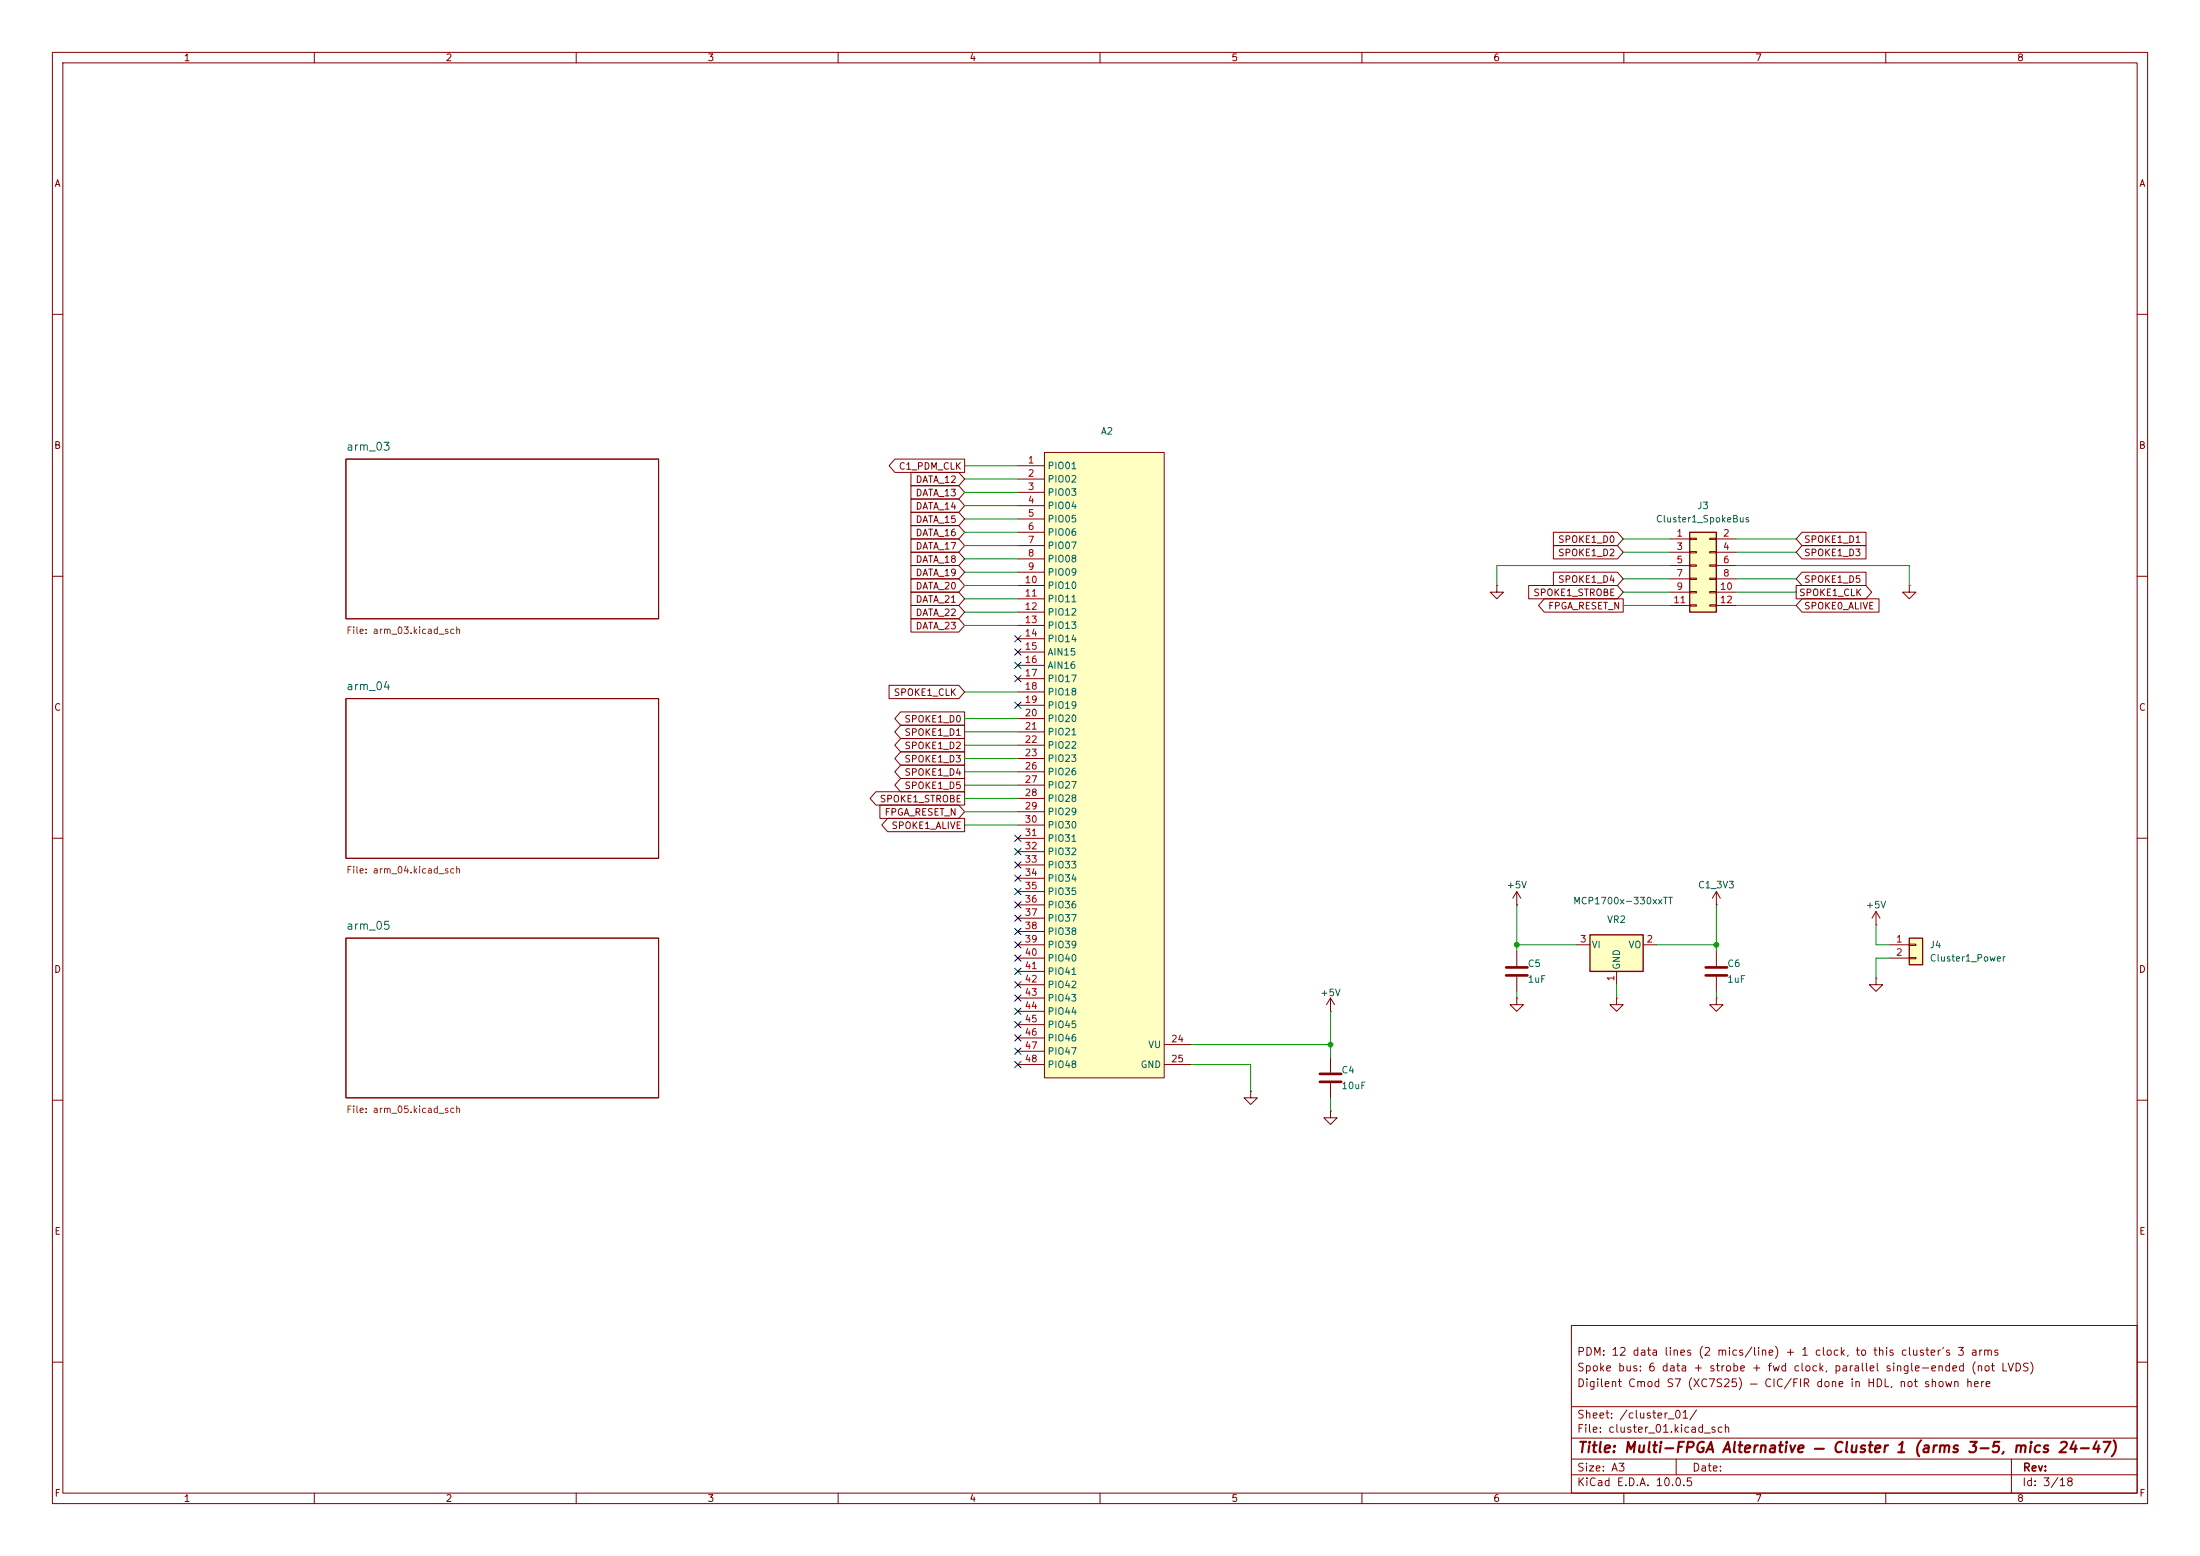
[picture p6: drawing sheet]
<svg xmlns="http://www.w3.org/2000/svg" width="420mm" height="297mm" viewBox="0 0 420 297" stroke-linecap="round" stroke-linejoin="round" font-family="sans-serif">
<g fill="none" stroke="#840000" stroke-width=".19">
<path d="M10 10h400v277h-400zM12 12h396v273h-396zM60 10v2M110 10v2M160 10v2M210 10v2M260 10v2M310 10v2M360 10v2M10 60h2M408 60h2M66 87.6h59.7v30.5h-59.7z"/>
<path d="M10 110h2M408 110h2M66 133.4h59.7v30.4h-59.7zM10 160h2M408 160h2M66 179.1h59.7v30.5h-59.7zM254 193h.1M254 190.5l-.8 1.3M254 190.5l.8 1.3M254 190.5v2.5M10 210h2M238.8 208.3v1.3h1.2l-1.2 1.2-1.3-1.2h1.3"/>
<path d="M238.8 208.3h.1M408 210h2M300 253h108v32h-108zM10 260h2M300 278.5h108M300 274.5h108M300 268.5h108M320 278.5v3M384 278.5v6.5M408 260h2M60 285v2M110 285v2"/>
<path d="M160 285v2M210 285v2M260 285v2M300 281.5h108M310 285v2M360 285v2"/>
</g>
<path d="M303.5 178.4h10.2v7h-10.2z" fill="#ffffc2"/>
<path d="M303.5 178.4h10.2v7h-10.2z" fill="none" stroke="#840000" stroke-width=".25"/>
<g fill="none" stroke="#840000" stroke-width=".19">
<path d="M289.6 172.7h.1M289.6 170.2l-.8 1.3M289.6 170.2l.7 1.3M289.6 170.2v2.5M358.1 176.5h.1M358.1 174l-.7 1.3M358.1 174l.8 1.3M358.1 174v2.5M301 180.3h2.5M308.6 190.5v1.3h1.3l-1.3 1.2-1.3-1.2h1.3M308.6 190.5h.1M308.6 185.4v2.6"/>
<path d="M313.7 180.3h2.5M327.7 190.5v1.3h1.2l-1.2 1.2-1.3-1.2h1.3M327.7 190.5h.1M327.7 181.6v2.8M327.7 186.4v2.8M358.1 186.7v1.3h1.3l-1.3 1.2-1.2-1.2h1.2M358.1 186.7h.1M254 212.1v1.3h1.3l-1.3 1.2-1.3-1.2h1.3M254 212.1h.1M254 201.9v2.8M254 206.8v2.8"/>
</g>
<path d="M325.6 184.7h4.1M325.6 186.2h4.1M252 205h4M252 206.5h4" fill="none" stroke="#840000" stroke-width=".51"/>
<path d="M364.5 179.1h2.5v5.1h-2.5z" fill="#ffffc2"/>
<path d="M364.5 179.1h2.5v5.1h-2.5z" fill="none" stroke="#840000" stroke-width=".25"/>
<path d="M364.5 111.8v1.2h1.3l-1.3 1.3-1.3-1.3h1.3M364.5 111.8h.1M327.7 172.7h.1M327.7 170.2l-.8 1.3M327.7 170.2l.7 1.3M327.7 170.2v2.5M360.7 180.3h3.8M360.7 182.9h3.8M364.5 180.2h1.3v.3h-1.3zM364.5 182.8h1.3v.2h-1.3z" fill="none" stroke="#840000" stroke-width=".19"/>
<path d="M199.4 86.4h22.8v119.3h-22.8z" fill="#ffffc2"/>
<g fill="none" stroke="#840000" stroke-width=".19">
<path d="M194.3 88.9h5.1M194.3 91.4h5.1M194.3 94h5.1M194.3 96.5h5.1M194.3 99.1h5.1M199.4 86.4h22.8v119.3h-22.8zM194.3 101.6h5.1M194.3 104.1h5.1M194.3 106.7h5.1M194.3 109.2h5.1M194.3 111.8h5.1M194.3 114.3h5.1"/>
<path d="M194.3 116.8h5.1M194.3 119.4h5.1M285.7 111.8v1.2h1.3l-1.3 1.3-1.2-1.3h1.2M285.7 111.8h.1M194.3 121.9h5.1M194.3 124.5h5.1M194.3 127h5.1M194.3 129.5h5.1M194.3 132.1h5.1M194.3 134.6h5.1M194.3 137.2h5.1M194.3 139.7h5.1"/>
<path d="M194.3 142.2h5.1M194.3 144.8h5.1M194.3 147.3h5.1M194.3 149.9h5.1M194.3 152.4h5.1M194.3 154.9h5.1M194.3 157.5h5.1M194.3 160h5.1M194.3 162.6h5.1M194.3 165.1h5.1M194.3 167.6h5.1M194.3 170.2h5.1"/>
<path d="M194.3 172.7h5.1M194.3 175.3h5.1M194.3 177.8h5.1M194.3 180.3h5.1M194.3 182.9h5.1M194.3 185.4h5.1M194.3 188h5.1M194.3 190.5h5.1M194.3 193h5.1M194.3 195.6h5.1M194.3 198.1h5.1M222.2 199.4h5.1"/>
<path d="M289.6 190.5v1.3h1.2l-1.2 1.2-1.3-1.2h1.3M289.6 190.5h.1M289.6 181.6v2.8M289.6 186.4v2.8M194.3 203.2h5.1M194.3 200.7h5.1M222.2 203.2h5.1"/>
</g>
<path d="M287.5 184.7h4.1M287.5 186.2h4.1" fill="none" stroke="#840000" stroke-width=".51"/>
<path d="M322.6 101.6h5.1v15.2h-5.1z" fill="#ffffc2"/>
<path d="M322.6 101.6h5.1v15.2h-5.1z" fill="none" stroke="#840000" stroke-width=".25"/>
<g fill="none" stroke="#840000" stroke-width=".19">
<path d="M170.8 87.6h13.3v2.6h-13.3l-1.1-1.3zM173.9 97.8h9.1l1.1 1.3-1.1 1.2h-9.1zM173.9 92.7h9.1l1.1 1.3-1.1 1.3h-9.1zM173.9 90.2h9.1l1.1 1.2-1.1 1.3h-9.1zM173.9 95.2h9.1l1.1 1.3-1.1 1.3h-9.1zM173.9 107.9h9.1l1.1 1.3-1.1 1.3h-9.1zM173.9 115.6h9.1l1.1 1.2-1.1 1.3h-9.1zM173.9 118.1h9.1l1.1 1.3-1.1 1.3h-9.1zM173.9 113h9.1l1.1 1.3-1.1 1.3h-9.1zM173.9 110.5h9.1l1.1 1.3-1.1 1.2h-9.1zM173.9 105.4h9.1l1.1 1.3-1.1 1.3h-9.1zM173.9 100.3h9.1l1.1 1.3-1.1 1.3h-9.1z"/>
<path d="M173.9 102.9h9.1l1.1 1.2-1.1 1.3h-9.1zM291.8 111.8h17l1.1 1.2-1.1 1.3h-17zM294.8 114.3h15.1v2.5h-15.1l-1.1-1.2zM296.5 104.1h12.3l1.1 1.3-1.1 1.3h-12.3zM296.5 101.6h12.3l1.1 1.3-1.1 1.2h-12.3zM296.5 109.2h12.3l1.1 1.3-1.1 1.3h-12.3zM318.8 102.9h3.8M318.8 105.4h3.8M318.8 108h3.8M318.8 110.5h3.8M318.8 113h3.8M318.8 115.6h3.8"/>
<path d="M322.6 102.7h1.2v.3h-1.2zM322.6 105.3h1.2v.2h-1.2zM322.6 107.8h1.2v.3h-1.2zM322.6 110.4h1.2v.2h-1.2zM322.6 112.9h1.2v.3h-1.2zM322.6 115.4h1.2v.3h-1.2zM326.4 102.7h1.3v.3h-1.3zM326.4 105.3h1.3v.2h-1.3zM326.4 107.8h1.3v.3h-1.3zM326.4 110.4h1.3v.2h-1.3zM326.4 112.9h1.3v.3h-1.3zM326.4 115.4h1.3v.3h-1.3z"/>
<path d="M327.7 102.9h3.8M327.7 105.4h3.8M327.7 108h3.8M327.7 110.5h3.8M327.7 113h3.8M327.7 115.6h3.8M342.9 111.8h13.3l1.1 1.2-1.1 1.3h-13.3zM344 104.1h12.2v2.6h-12.2l-1.1-1.3zM344 109.2h12.2v2.6h-12.2l-1.1-1.3zM344 114.3h14.7v2.5h-14.7l-1.1-1.2zM344 101.6h12.2v2.5h-12.2l-1.1-1.2zM169.7 130.8h13.3l1.1 1.3-1.1 1.3h-13.3z"/>
<path d="M171.9 135.9h12.2v2.5h-12.2l-1.1-1.2zM171.9 138.4h12.2v2.6h-12.2l-1.1-1.3zM167.2 151.1h16.9v2.6h-16.9l-1.1-1.3zM168 153.7h15l1.1 1.2-1.1 1.3h-15zM169.5 156.2h14.6v2.6h-14.6l-1.2-1.3zM171.9 148.6h12.2v2.5h-12.2l-1.1-1.2zM171.9 146h12.2v2.6h-12.2l-1.1-1.3zM171.9 143.5h12.2v2.6h-12.2l-1.1-1.3zM171.9 141h12.2v2.5h-12.2l-1.1-1.3z"/>
</g>
<g fill="none" stroke="#009600" stroke-width=".19">
<path d="M184.1 96.5h10.2M184.1 91.4h10.2M184.1 94h10.2M184.1 99.1h10.2M184.1 88.9h10.2M184.1 106.7h10.2M184.1 101.6h10.2M184.1 104.1h10.2M184.1 119.4h10.2M184.1 116.8h10.2M184.1 114.3h10.2M184.1 109.2h10.2"/>
<path d="M184.1 111.8h10.2M309.9 102.9h8.9M309.9 110.5h8.9M309.9 113h8.9M309.9 115.6h8.9M309.9 105.4h8.9M318.8 108h-33.1v3.8M331.5 108h33v3.8M331.5 102.9h11.4M331.5 110.5h11.4M331.5 113h11.4M331.5 115.6h11.4"/>
<path d="M331.5 105.4h11.4M184.1 132.1h10.2M184.1 139.7h10.2M184.1 137.2h10.2M184.1 142.2h10.2M184.1 144.8h10.2M184.1 154.9h10.2M184.1 157.5h10.2M184.1 152.4h10.2M184.1 149.9h10.2M184.1 147.3h10.2M289.6 172.7v8.9"/>
<path d="M327.7 172.7v8.9M358.1 176.5v3.8h2.6M227.3 199.4h26.7M254 193v8.9M289.6 189.2v1.3M289.6 180.3h11.4M308.6 188v2.5M316.2 180.3h11.5M327.7 189.2v1.3M360.7 182.9h-2.6v3.8M227.3 203.2h11.5v5.1M254 209.6v2.5"/>
</g>
<g fill="none" stroke="#000084" stroke-width=".19">
<path d="M193.7 126.4l1.2 1.2M193.7 134l1.2 1.2M193.7 128.9l1.2 1.2M193.7 123.9l1.2 1.2M193.7 121.3l1.2 1.2M194.9 126.4l-1.2 1.2M194.9 134l-1.2 1.2M194.9 128.9l-1.2 1.2M194.9 123.9l-1.2 1.2M194.9 121.3l-1.2 1.2M193.7 159.4l1.2 1.2M194.9 159.4l-1.2 1.2"/>
<path d="M193.7 167l1.2 1.2M193.7 179.7l1.2 1.2M193.7 162l1.2 1.2M193.7 177.2l1.2 1.2M193.7 172.1l1.2 1.2M193.7 174.7l1.2 1.2M193.7 164.5l1.2 1.2M193.7 169.6l1.2 1.2M194.9 167l-1.2 1.2M194.9 179.7l-1.2 1.2M194.9 162l-1.2 1.2M194.9 177.2l-1.2 1.2"/>
<path d="M194.9 172.1l-1.2 1.2M194.9 174.7l-1.2 1.2M194.9 164.5l-1.2 1.2M194.9 169.6l-1.2 1.2M193.7 197.5l1.2 1.2M193.7 187.4l1.2 1.2M193.7 182.3l1.2 1.2M193.7 189.9l1.2 1.2M193.7 184.8l1.2 1.2M193.7 195l1.2 1.2M193.7 192.4l1.2 1.2M194.9 197.5l-1.2 1.2"/>
<path d="M194.9 187.4l-1.2 1.2M194.9 182.3l-1.2 1.2M194.9 189.9l-1.2 1.2M194.9 184.8l-1.2 1.2M194.9 195l-1.2 1.2M194.9 192.4l-1.2 1.2M193.7 202.6l1.2 1.2M193.7 200.1l1.2 1.2M194.9 202.6l-1.2 1.2M194.9 200.1l-1.2 1.2"/>
</g>
<g fill="#009600" stroke="#009600" stroke-width=".19">
<circle cx="327.7" cy="180.3" r=".46"/>
<circle cx="289.6" cy="180.3" r=".46"/>
<circle cx="254" cy="199.4" r=".46"/>
</g>
<text font-size="2" fill="#840000" x="301" y="277.8">Title: Multi-FPGA Alternative — Cluster 1 (arms 3-5, mics 24-47)</text>
<g font-size="1.5" fill="#006464">
<text x="66" y="86.4">arm_03</text>
<text x="66" y="132.1">arm_04</text>
<text x="66" y="177.8">arm_05</text>
</g>
<g font-size="1.5" fill="#840000">
<text x="300.9" y="262.1">Spoke bus: 6 data + strobe + fwd clock, parallel single-ended (not LVDS)</text>
<text x="300.9" y="259.1">PDM: 12 data lines (2 mics/line) + 1 clock, to this cluster's 3 arms</text>
<text x="300.9" y="265.1">Digilent Cmod S7 (XC7S25) — CIC/FIR done in HDL, not shown here</text>
<text x="300.9" y="273.8">File: cluster_01.kicad_sch</text>
<text x="300.9" y="271.1">Sheet: /cluster_01/</text>
<text x="300.9" y="281.2">Size: A3</text>
<text x="322.9" y="281.2">Date:</text>
<text x="386" y="281.2">Rev:</text>
<text x="300.9" y="284">KiCad E.D.A. 10.0.5</text>
<text x="385.9" y="284">Id: 3/18</text>
</g>
<g font-size="1.3" fill="#840000">
<text x="35" y="12">1</text>
<text x="85" y="12">2</text>
<text x="135" y="12">3</text>
<text x="185" y="12">4</text>
<text x="235" y="12">5</text>
<text x="285" y="12">6</text>
<text x="335" y="12">7</text>
<text x="385" y="12">8</text>
<text x="10.3" y="36">A</text>
<text x="408.3" y="36">A</text>
<text x="10.2" y="86">B</text>
<text x="171.5" y="90">C1_PDM_CLK</text>
<text x="408.2" y="86">B</text>
<text x="174.7" y="95">DATA_13</text>
<text x="174.7" y="92.5">DATA_12</text>
<text x="174.7" y="100.1">DATA_15</text>
<text x="174.7" y="97.6">DATA_14</text>
<text x="174.7" y="107.7">DATA_18</text>
<text x="174.7" y="102.7">DATA_16</text>
<text x="174.7" y="105.2">DATA_17</text>
<text x="297.3" y="106.5">SPOKE1_D2</text>
<text x="297.3" y="103.9">SPOKE1_D0</text>
<text x="344.3" y="106.5">SPOKE1_D3</text>
<text x="344.3" y="103.9">SPOKE1_D1</text>
<text x="174.7" y="110.3">DATA_19</text>
<text x="174.7" y="112.8">DATA_20</text>
<text x="297.3" y="111.5">SPOKE1_D4</text>
<text x="344.3" y="111.5">SPOKE1_D5</text>
<text x="174.7" y="117.9">DATA_22</text>
<text x="174.7" y="115.4">DATA_21</text>
<text x="292.6" y="114.1">SPOKE1_STROBE</text>
<text x="295.4" y="116.6">FPGA_RESET_N</text>
<text x="343.3" y="114.1">SPOKE1_CLK</text>
<text x="344.3" y="116.6">SPOKE0_ALIVE</text>
<text x="174.7" y="120.4">DATA_23</text>
<text x="10.2" y="136">C</text>
<text x="170.5" y="133.1">SPOKE1_CLK</text>
<text x="408.2" y="136">C</text>
<text x="172.6" y="143.3">SPOKE1_D2</text>
<text x="172.6" y="138.2">SPOKE1_D0</text>
<text x="172.6" y="140.8">SPOKE1_D1</text>
<text x="172.6" y="148.4">SPOKE1_D4</text>
<text x="172.6" y="145.8">SPOKE1_D3</text>
<text x="167.8" y="153.5">SPOKE1_STROBE</text>
<text x="168.8" y="156">FPGA_RESET_N</text>
<text x="172.6" y="150.9">SPOKE1_D5</text>
<text x="170.1" y="158.5">SPOKE1_ALIVE</text>
<text x="10.2" y="186">D</text>
<text x="408.2" y="186">D</text>
<text x="10.3" y="236">E</text>
<text x="408.3" y="236">E</text>
<text x="10.3" y="286">F</text>
<text x="35" y="287">1</text>
<text x="85" y="287">2</text>
<text x="135" y="287">3</text>
<text x="185" y="287">4</text>
<text x="235" y="287">5</text>
<text x="285" y="287">6</text>
<text x="335" y="287">7</text>
<text x="385" y="287">8</text>
<text x="408.3" y="286">F</text>
</g>
<g font-size="1.3" fill="#006464">
<text x="210.1" y="83.3">A2</text>
<text x="199.9" y="89.9">PIO01</text>
<text x="199.9" y="92.4">PIO02</text>
<text x="199.9" y="94.9">PIO03</text>
<text x="199.9" y="97.5">PIO04</text>
<text x="199.9" y="100">PIO05</text>
<text x="316" y="100">Cluster1_SpokeBus</text>
<text x="323.9" y="97.5">J3</text>
<text x="199.9" y="102.6">PIO06</text>
<text x="199.9" y="105.1">PIO07</text>
<text x="199.9" y="107.6">PIO08</text>
<text x="199.9" y="110.2">PIO09</text>
<text x="199.9" y="112.7">PIO10</text>
<text x="199.9" y="115.3">PIO11</text>
<text x="199.9" y="117.8">PIO12</text>
<text x="199.9" y="120.3">PIO13</text>
<text x="199.9" y="122.9">PIO14</text>
<text x="199.9" y="125.4">AIN15</text>
<text x="199.9" y="128">AIN16</text>
<text x="199.9" y="130.5">PIO17</text>
<text x="199.9" y="133">PIO18</text>
<text x="199.9" y="135.6">PIO19</text>
<text x="199.9" y="138.1">PIO20</text>
<text x="199.9" y="140.7">PIO21</text>
<text x="199.9" y="143.2">PIO22</text>
<text x="199.9" y="145.7">PIO23</text>
<text x="199.9" y="148.3">PIO26</text>
<text x="199.9" y="150.8">PIO27</text>
<text x="199.9" y="153.4">PIO28</text>
<text x="199.9" y="155.9">PIO29</text>
<text x="199.9" y="158.4">PIO30</text>
<text x="199.9" y="161">PIO31</text>
<text x="199.9" y="163.5">PIO32</text>
<text x="199.9" y="166.1">PIO33</text>
<text x="199.9" y="168.6">PIO34</text>
<text x="199.9" y="171.1">PIO35</text>
<text x="199.9" y="173.7">PIO36</text>
<text x="287.5" y="169.9">+5V</text>
<text x="300.2" y="172.9">MCP1700x-330xxTT</text>
<text x="324.1" y="169.9">C1_3V3</text>
<text x="356.1" y="173.7">+5V</text>
<text x="199.9" y="176.2">PIO37</text>
<text x="199.9" y="178.8">PIO38</text>
<text x="306.7" y="176.5">VR2</text>
<text x="199.9" y="181.3">PIO39</text>
<text x="199.9" y="183.8">PIO40</text>
<text x="291.5" y="184.9">C5</text>
<text x="303.8" y="181.3">VI</text>
<text x="309.6" y="185.2" transform="rotate(-90 309.6 185.2)">GND</text>
<text x="310.8" y="181.3">VO</text>
<text x="329.6" y="184.9">C6</text>
<text x="368.3" y="181.3">J4</text>
<text x="368.3" y="183.8">Cluster1_Power</text>
<text x="199.9" y="186.4">PIO41</text>
<text x="199.9" y="188.9">PIO42</text>
<text x="199.9" y="191.5">PIO43</text>
<text x="251.9" y="190.4">+5V</text>
<text x="291.5" y="187.9">1uF</text>
<text x="329.6" y="187.9">1uF</text>
<text x="199.9" y="194">PIO44</text>
<text x="199.9" y="196.5">PIO45</text>
<text x="199.9" y="199.1">PIO46</text>
<text x="199.9" y="201.6">PIO47</text>
<text x="219.1" y="200.4">VU</text>
<text x="199.9" y="204.2">PIO48</text>
<text x="217.6" y="204.2">GND</text>
<text x="256" y="205.2">C4</text>
<text x="256" y="208.2">10uF</text>
</g>
<g font-size="1.3" fill="#a90000">
<text x="196.1" y="88.8">1</text>
<text x="196.1" y="91.3">2</text>
<text x="196.1" y="93.8">3</text>
<text x="196.1" y="96.4">4</text>
<text x="196.1" y="98.9">5</text>
<text x="196.1" y="101.5">6</text>
<text x="196.1" y="104">7</text>
<text x="196.1" y="106.5">8</text>
<text x="319.9" y="102.7">1</text>
<text x="319.9" y="105.3">3</text>
<text x="319.9" y="107.8">5</text>
<text x="328.8" y="102.7">2</text>
<text x="328.8" y="105.3">4</text>
<text x="328.8" y="107.8">6</text>
<text x="195.5" y="111.6">10</text>
<text x="196.1" y="109.1">9</text>
<text x="319.9" y="110.4">7</text>
<text x="319.9" y="112.9">9</text>
<text x="328.2" y="112.9">10</text>
<text x="328.8" y="110.4">8</text>
<text x="195.5" y="114.2">11</text>
<text x="195.5" y="116.7">12</text>
<text x="195.5" y="119.2">13</text>
<text x="319.3" y="115.4">11</text>
<text x="328.2" y="115.4">12</text>
<text x="195.5" y="121.8">14</text>
<text x="195.5" y="124.3">15</text>
<text x="195.5" y="126.9">16</text>
<text x="195.5" y="129.4">17</text>
<text x="195.5" y="131.9">18</text>
<text x="195.5" y="134.5">19</text>
<text x="195.5" y="137">20</text>
<text x="195.5" y="139.6">21</text>
<text x="195.5" y="142.1">22</text>
<text x="195.5" y="144.6">23</text>
<text x="195.5" y="147.2">26</text>
<text x="195.5" y="149.7">27</text>
<text x="195.5" y="152.3">28</text>
<text x="195.5" y="154.8">29</text>
<text x="195.5" y="157.3">30</text>
<text x="195.5" y="159.9">31</text>
<text x="195.5" y="162.4">32</text>
<text x="195.5" y="165">33</text>
<text x="195.5" y="167.5">34</text>
<text x="195.5" y="170">35</text>
<text x="195.5" y="172.6">36</text>
<text x="195.5" y="175.1">37</text>
<text x="195.5" y="177.7">38</text>
<text x="195.5" y="180.2">39</text>
<text x="195.5" y="182.7">40</text>
<text x="195.5" y="185.3">41</text>
<text x="301.5" y="180.2">3</text>
<text x="314.2" y="180.2">2</text>
<text x="361.9" y="180.2">1</text>
<text x="361.9" y="182.7">2</text>
<text x="195.5" y="187.8">42</text>
<text x="195.5" y="190.4">43</text>
<text x="308.5" y="187.4" transform="rotate(-90 308.5 187.4)">1</text>
<text x="195.5" y="192.9">44</text>
<text x="195.5" y="195.4">45</text>
<text x="195.5" y="198">46</text>
<text x="195.5" y="200.5">47</text>
<text x="195.5" y="203.1">48</text>
<text x="223.5" y="199.3">24</text>
<text x="223.5" y="203.1">25</text>
</g>
<g font-size="1.3" fill="#725600">
<text x="66" y="121.3">File: arm_03.kicad_sch</text>
<text x="66" y="167">File: arm_04.kicad_sch</text>
<text x="66" y="212.8">File: arm_05.kicad_sch</text>
</g>
</svg>
